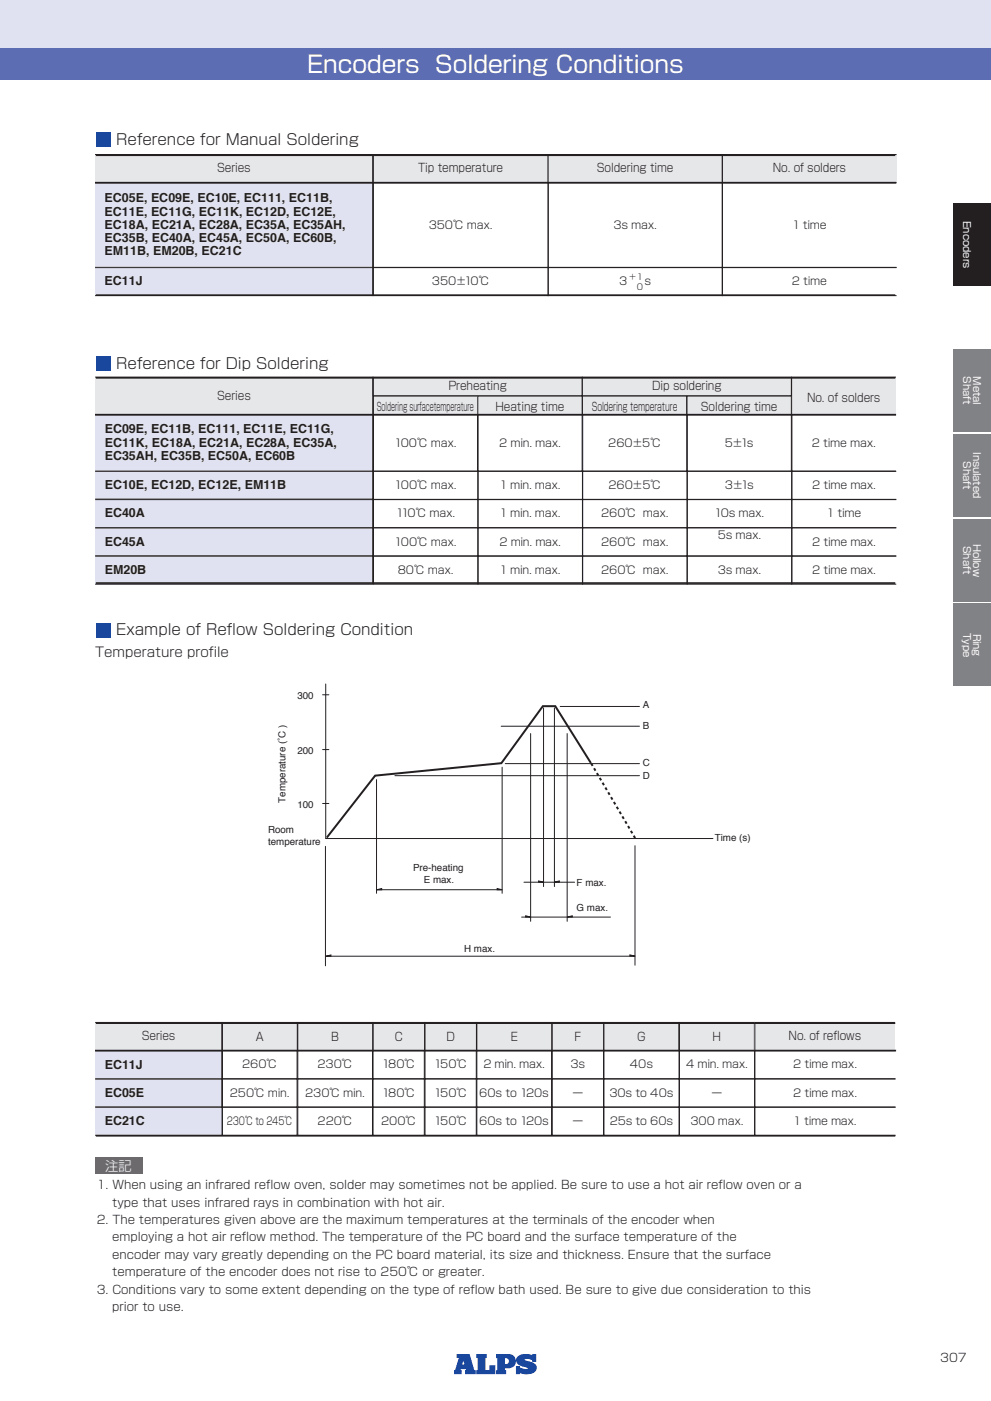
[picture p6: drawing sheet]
<svg xmlns="http://www.w3.org/2000/svg" width="210mm" height="297mm" viewBox="0 0 210 297" stroke-linecap="round" stroke-linejoin="round" font-family="sans-serif">
<path d="M.1 10.2v6.7" fill="none" stroke="#5c6db4" stroke-width=".22"/>
<path d="M.2 10.2h210.2v6.7h-210.2z" fill="#5c6db4"/>
<path d="M.1 -.1v10.3" fill="none" stroke="#e0e2f1" stroke-width=".22"/>
<path d="M.2 -.1h210.2v10.3h-210.2z" fill="#e0e2f1"/>
<path d="M97 287.4h2.6l1 3.5h.2v.6h-2v-.6h.3l-.1-.4h-1.3l-.1 .4h.3v.6h-1.5v-.6h.3l.8-2.8h-.5zM98.3 288.4l-.4 1.3h.8z" fill="#18469d"/>
<path d="M97 287.4h2.6l1 3.5h.2v.6h-2v-.6h.3l-.1-.4h-1.3l-.1 .4h.3v.6h-1.5v-.6h.3l.8-2.8h-.5zM98.3 288.4l.4 1.3h-.8z" fill="none" stroke="#18469d" stroke-width=".21"/>
<path d="M101.2 287.4h2v.7h-.3v2.8h1.1v-1h1v1.6h-3.8v-.6h.3v-2.8h-.3z" fill="#18469d"/>
<path d="M101.2 287.4h2v.7h-.3v2.8h1.1v-1h1v1.6h-3.8v-.6h.3v-2.8h-.3z" fill="none" stroke="#18469d" stroke-width=".21"/>
<path d="M105.4 287.4v.7h.2v2.8h-.2v.6h1.9v-.6h-.2v-.6h.9a1.42 1.42 0 0 0 1.4-1.4 1.42 1.42 0 0 0-1.4-1.5zM107.1 288.1a.79 .79 0 0 1 1 .8 .79 .79 0 0 1-1 .7z" fill="#18469d"/>
<path d="M105.4 287.4h2.6a1.42 1.42 0 0 1 1.4 1.5 1.42 1.42 0 0 1-1.4 1.4h-.9v.6h.2v.6h-1.9v-.6h.2v-2.8h-.2zM107.1 288.1a.79 .79 0 0 1 1 .8 .79 .79 0 0 1-1 .7z" fill="none" stroke="#18469d" stroke-width=".21"/>
<path d="M109.9 288a2.99 2.99 0 0 1 3.1-.2v-.3h.7v1.4h-.7v-.3a1.36 1.36 0 0 0-1.8 0l.4 .3a3.8 3.8 0 0 1 2.1 1 1.33 1.33 0 0 1-1.4 1.6l-.9 .1-1.2-.4v.3h-.6v-1.5h.6v.3l.8 .3h1l.1-.3-.4-.2a2.81 2.81 0 0 1-2-1l-.1-.5z" fill="#18469d"/>
<path d="M109.9 288a2.99 2.99 0 0 1 3.1-.2v-.3h.7v1.4h-.7v-.3a1.36 1.36 0 0 0-1.8 0l.4 .3a3.8 3.8 0 0 1 2.1 1 1.33 1.33 0 0 1-1.4 1.6l-.9 .1-1.2-.4v.3h-.6v-1.5h.6v.3l.8 .3h1l.1-.3-.4-.2a2.81 2.81 0 0 1-2-1l-.1-.5z" fill="none" stroke="#18469d" stroke-width=".21"/>
<path d="M202.2 43.2h8.2v17.5h-8.2z" fill="#231f20"/>
<g fill="#808285">
<path d="M202.2 74.1h8.2v17.5h-8.2z"/>
<path d="M202.2 92.1h8.2v17.5h-8.2z"/>
<path d="M202.2 128.1h8.2v17.5h-8.2z"/>
<path d="M202.2 110.1h8.2v17.5h-8.2z"/>
</g>
<path d="M79.2 84h22.1v4h-22.1z" fill="#e6e7e9"/>
<path d="M79.2 84h22.1v4h-22.1z" fill="none" stroke="#231f20" stroke-width=".21"/>
<path d="M123.6 84h22.1v4h-22.1z" fill="#e6e7e9"/>
<path d="M123.6 84h22.1v4h-22.1z" fill="none" stroke="#231f20" stroke-width=".21"/>
<path d="M101.4 84h22.1v4h-22.1z" fill="#e6e7e9"/>
<path d="M101.4 84h22.1v4h-22.1z" fill="none" stroke="#231f20" stroke-width=".21"/>
<path d="M145.8 84h22.1v4h-22.1z" fill="#e6e7e9"/>
<path d="M145.8 84h22.1v4h-22.1z" fill="none" stroke="#231f20" stroke-width=".21"/>
<path d="M168 80h22.1v8h-22.1z" fill="#e6e7e9"/>
<path d="M190.1 80h-22.1v8h22.1" fill="none" stroke="#231f20" stroke-width=".21"/>
<path d="M20.2 100h58.9v5.9h-58.9z" fill="#e0e2f1"/>
<path d="M20.2 100h58.9v5.9h-58.9" fill="none" stroke="#231f20" stroke-width=".21"/>
<path d="M20.2 112h58.9v6h-58.9z" fill="#e0e2f1"/>
<path d="M20.2 112h58.9v6h-58.9" fill="none" stroke="#231f20" stroke-width=".21"/>
<path d="M20.2 106h58.9v6h-58.9z" fill="#e0e2f1"/>
<path d="M20.2 106h58.9v6h-58.9" fill="none" stroke="#231f20" stroke-width=".21"/>
<path d="M20.2 118h58.9v6h-58.9z" fill="#e0e2f1"/>
<path d="M20.2 118h58.9v6h-58.9" fill="none" stroke="#231f20" stroke-width=".21"/>
<path d="M20.2 88h58.9v12h-58.9z" fill="#e0e2f1"/>
<path d="M20.2 88h58.9v12h-58.9" fill="none" stroke="#231f20" stroke-width=".21"/>
<path d="M20.2 80h58.9v8h-58.9z" fill="#e6e7e9"/>
<g fill="none" stroke="#231f20" stroke-width=".21">
<path d="M20.2 80h58.9v8h-58.9M79.3 88h22v12h-22zM101.5 88h22v12h-22zM123.7 88h22v12h-22zM145.9 88h22v12h-22zM190.1 88h-22v12h22M79.3 100h22.1v6h-22.1zM79.3 112h22.1v6h-22.1zM79.3 106h22.1v6h-22.1zM79.3 118h22.1v6h-22.1zM101.5 100h22.1v6h-22.1zM101.5 112h22.1v6h-22.1z"/>
<path d="M101.5 106h22.1v6h-22.1zM101.5 118h22.1v6h-22.1zM123.7 100h22.1v6h-22.1zM123.7 112h22.1v6h-22.1zM123.7 106h22.1v6h-22.1zM123.7 118h22.1v6h-22.1zM145.9 100h22.1v6h-22.1zM145.9 112h22.1v6h-22.1zM145.9 106h22.1v6h-22.1zM145.9 118h22.1v6h-22.1zM190.2 100h-22.1v6h22.1M190.2 112h-22.1v6h22.1"/>
<path d="M190.2 106h-22.1v6h22.1M190.2 118h-22.1v6h22.1"/>
</g>
<path d="M79.2 80h44.3v4h-44.3z" fill="#e6e7e9"/>
<path d="M79.2 80h44.3v4h-44.3z" fill="none" stroke="#231f20" stroke-width=".21"/>
<path d="M123.6 80h44.3v4h-44.3z" fill="#e6e7e9"/>
<path d="M79.2 80v43.8M123.6 80h44.3v4h-44.3z" fill="none" stroke="#231f20" stroke-width=".21"/>
<path d="M20.2 88h170" fill="none" stroke="#231f20" stroke-width=".35"/>
<g fill="#18469d">
<path d="M20.5 75.7h3v3h-3z"/>
<path d="M20.5 132.2h3v3h-3z"/>
<path d="M20.5 28.2h3v3h-3z"/>
</g>
<path d="M20.3 123.7h169.7" fill="none" stroke="#231f20" stroke-width=".35"/>
<path d="M20.2 229h26.9v5.9h-26.9z" fill="#e0e2f1"/>
<path d="M20.2 229h26.9v5.9h-26.9" fill="none" stroke="#231f20" stroke-width=".21"/>
<path d="M20.2 235h26.9v5.9h-26.9z" fill="#e0e2f1"/>
<path d="M20.2 235h26.9v5.9h-26.9" fill="none" stroke="#231f20" stroke-width=".21"/>
<path d="M20.2 223h26.9v5.9h-26.9z" fill="#e0e2f1"/>
<path d="M20.2 223h26.9v5.9h-26.9" fill="none" stroke="#231f20" stroke-width=".21"/>
<path d="M20.2 217h26.9v5.9h-26.9z" fill="#e6e7e9"/>
<g fill="none" stroke="#231f20" stroke-width=".21">
<path d="M20.2 217h26.9v5.9h-26.9M47.2 223h15.9v5.9h-15.9zM47.2 229h15.9v5.9h-15.9zM47.2 235h15.9v5.9h-15.9zM63.2 223h15.9v5.9h-15.9zM63.2 229h15.9v5.9h-15.9zM63.2 235h15.9v5.9h-15.9zM79.2 223h10.9v5.9h-10.9zM79.2 229h10.9v5.9h-10.9zM79.2 235h10.9v5.9h-10.9zM90.2 223h10.9v5.9h-10.9zM90.2 229h10.9v5.9h-10.9z"/>
<path d="M90.2 235h10.9v5.9h-10.9zM101.2 223h15.9v5.9h-15.9zM101.2 229h15.9v5.9h-15.9zM101.2 235h15.9v5.9h-15.9zM117.2 223h10.9v5.9h-10.9zM117.2 229h10.9v5.9h-10.9zM117.2 235h10.9v5.9h-10.9zM128.2 223h15.9v5.9h-15.9zM128.2 229h15.9v5.9h-15.9zM128.2 235h15.9v5.9h-15.9zM144.2 223h15.9v5.9h-15.9zM144.2 229h15.9v5.9h-15.9z"/>
<path d="M144.2 235h15.9v5.9h-15.9zM190 223h-29.8v5.9h29.8M190.1 229h-29.9v5.9h29.9M190.1 235h-29.9v5.9h29.9"/>
</g>
<path d="M47.2 217h15.9v5.9h-15.9z" fill="#e6e7e9"/>
<path d="M47.2 217h15.9v5.9h-15.9z" fill="none" stroke="#231f20" stroke-width=".21"/>
<path d="M63.2 217h15.9v5.9h-15.9z" fill="#e6e7e9"/>
<path d="M63.2 217h15.9v5.9h-15.9z" fill="none" stroke="#231f20" stroke-width=".21"/>
<path d="M79.2 217h10.9v5.9h-10.9z" fill="#e6e7e9"/>
<path d="M79.2 217h10.9v5.9h-10.9z" fill="none" stroke="#231f20" stroke-width=".21"/>
<path d="M90.2 217h10.9v5.9h-10.9z" fill="#e6e7e9"/>
<path d="M90.2 217h10.9v5.9h-10.9z" fill="none" stroke="#231f20" stroke-width=".21"/>
<path d="M101.2 217h15.9v5.9h-15.9z" fill="#e6e7e9"/>
<path d="M101.2 217h15.9v5.9h-15.9z" fill="none" stroke="#231f20" stroke-width=".21"/>
<path d="M117.2 217h10.9v5.9h-10.9z" fill="#e6e7e9"/>
<path d="M117.2 217h10.9v5.9h-10.9z" fill="none" stroke="#231f20" stroke-width=".21"/>
<path d="M128.2 217h15.9v5.9h-15.9z" fill="#e6e7e9"/>
<path d="M128.2 217h15.9v5.9h-15.9z" fill="none" stroke="#231f20" stroke-width=".21"/>
<path d="M144.2 217h15.9v5.9h-15.9z" fill="#e6e7e9"/>
<path d="M144.2 217h15.9v5.9h-15.9z" fill="none" stroke="#231f20" stroke-width=".21"/>
<path d="M160.2 217h29.7v5.9h-29.7z" fill="#e6e7e9"/>
<path d="M47.1 217.1v17.9M189.9 217h-29.7v5.9h29.7" fill="none" stroke="#231f20" stroke-width=".21"/>
<path d="M20.2 223h170M20.3 241h169.7" fill="none" stroke="#231f20" stroke-width=".35"/>
<path d="M20.2 245.6h10v3.5h-10z" fill="#6c6d70"/>
<path d="M125.4 161.9l-7.6-12h-2.6l-8.8 12.1-26.8 2.6-10.2 13.2" fill="none" stroke="#231f20" stroke-width=".42"/>
<path d="M125.5 162l9.3 16" fill="none" stroke="#231f20" stroke-width=".42" stroke-dasharray=".6 .6" stroke-linecap="butt"/>
<g fill="none" stroke="#231f20" stroke-width=".21">
<path d="M68.5 147.5h1.3M68.5 159.1h1.3M69.1 145.2v32.8h82.2M106.4 154.1h29.3M112.6 155.7v39.8M115.4 150.3v37.9M117.7 150.3v37.9M118.9 149.9h16.8M120.4 155.7v39.8M68.5 170.5h1.3M69.1 179.6v25.4M79.9 165.5v24.1"/>
<path d="M83.8 164.6h51.9M106.6 162.8v26.8M107.2 162.1h28.5M134.8 179.5v25.3M79.9 188.8h26.4M110.7 194.6h18.8M69.2 202.9h65.5"/>
</g>
<path d="M105.5 188.6l1.1 .2h-1.1z" fill="#231f20"/>
<path d="M105.5 188.6l1.1 .2h-1.1z" fill="none" stroke="#231f20" stroke-width=".21"/>
<path d="M79.9 188.8l1.1-.2v.2z" fill="#231f20"/>
<path d="M79.9 188.8l1.1-.2v.2z" fill="none" stroke="#231f20" stroke-width=".21"/>
<path d="M111.6 194.4l1 .2h-1z" fill="#231f20"/>
<path d="M111.6 194.4l1 .2h-1z" fill="none" stroke="#231f20" stroke-width=".21"/>
<path d="M114.3 187l1.1 .2h-1.1z" fill="#231f20"/>
<path d="M114.3 187l1.1 .2h-1.1z" fill="none" stroke="#231f20" stroke-width=".21"/>
<path d="M120.4 194.6l1-.2v.2z" fill="#231f20"/>
<path d="M111.2 187.2h4.1M115.4 187.2h6.5M120.4 194.6l1-.2v.2z" fill="none" stroke="#231f20" stroke-width=".21"/>
<path d="M117.6 187.2l1.1-.2v.2z" fill="#231f20"/>
<path d="M117.6 187.2l1.1-.2v.2z" fill="none" stroke="#231f20" stroke-width=".21"/>
<path d="M133.7 202.7l1.1 .2h-1.1z" fill="#231f20"/>
<path d="M133.7 202.7l1.1 .2h-1.1z" fill="none" stroke="#231f20" stroke-width=".21"/>
<path d="M69.1 202.9l1.1-.2v.2z" fill="#231f20"/>
<path d="M116.3 56.8h37v5.9h-37zM69.1 202.9l1.1-.2v.2z" fill="none" stroke="#231f20" stroke-width=".21"/>
<path d="M20.2 56.8h58.9v5.9h-58.9z" fill="#e0e2f1"/>
<path d="M20.2 56.8h58.9v5.9h-58.9" fill="none" stroke="#231f20" stroke-width=".21"/>
<path d="M20.2 38.8h58.9v17.9h-58.9z" fill="#e0e2f1"/>
<path d="M20.2 38.8h58.9v17.9h-58.9" fill="none" stroke="#231f20" stroke-width=".21"/>
<path d="M20.2 32.8h58.9v5.9h-58.9z" fill="#e6e7e9"/>
<path d="M20.2 32.8h58.9v5.9h-58.9M79.2 38.8h37.1v17.9h-37.1zM116.3 38.8h37v17.9h-37zM190.3 38.8h-37v17.9h37M79.2 56.8h37.1v5.9h-37.1zM190.3 56.8h-37v5.9h37" fill="none" stroke="#231f20" stroke-width=".21"/>
<path d="M79.2 32.8h37.1v5.9h-37.1z" fill="#e6e7e9"/>
<path d="M79.2 32.8h37.1v5.9h-37.1z" fill="none" stroke="#231f20" stroke-width=".21"/>
<path d="M116.3 32.8h37v5.9h-37z" fill="#e6e7e9"/>
<path d="M116.3 32.8h37v5.9h-37z" fill="none" stroke="#231f20" stroke-width=".21"/>
<path d="M153.3 32.8h37v5.9h-37z" fill="#e6e7e9"/>
<path d="M79.2 32.9v29.7M190.3 32.8h-37v5.9h37" fill="none" stroke="#231f20" stroke-width=".21"/>
<path d="M20.2 38.8h170M20.3 32.9h169.7M20.3 62.6h169.7M20.3 80.2h169.7M20.3 217.1h169.7" fill="none" stroke="#231f20" stroke-width=".35"/>
<text font-size="4.9" fill="#fff" x="65.2" y="15.4">Encoders Soldering Conditions</text>
<g font-size="3.2" fill="#231f20">
<text x="24.7" y="30.8">Reference for Manual Soldering</text>
<text x="24.7" y="78.3">Reference for Dip Soldering</text>
<text x="24.7" y="134.9">Example of Reflow Soldering Condition</text>
</g>
<text font-size="2.8" fill="#231f20" x="20.2" y="139.5">Temperature profile</text>
<text font-size="2.8" fill="#fff" x="22.3" y="248.6">注記</text>
<g font-size="2.6" fill="#231f20">
<text x="22.2" y="42.9">EC05E, EC09E, EC10E, EC111, EC11B,</text>
<text x="22.2" y="45.8">EC11E, EC11G, EC11K, EC12D, EC12E,</text>
<text x="22.2" y="48.6">EC18A, EC21A, EC28A, EC35A, EC35AH,</text>
<text x="22.2" y="51.4">EC35B, EC40A, EC45A, EC50A, EC60B,</text>
<text x="22.2" y="54.2">EM11B, EM20B, EC21C</text>
<text x="22.2" y="60.6">EC11J</text>
<text x="22.2" y="92">EC09E, EC11B, EC111, EC11E, EC11G,</text>
<text x="22.2" y="94.8">EC11K, EC18A, EC21A, EC28A, EC35A,</text>
<text x="22.2" y="97.6">EC35AH, EC35B, EC50A, EC60B</text>
<text x="22.2" y="103.8">EC10E, EC12D, EC12E, EM11B</text>
<text x="22.2" y="109.8">EC40A</text>
<text x="22.2" y="115.8">EC45A</text>
<text x="22.2" y="121.8">EM20B</text>
<text x="22.2" y="226.8">EC11J</text>
<text x="22.2" y="232.8">EC05E</text>
<text x="22.2" y="238.8">EC21C</text>
</g>
<g font-size="2.5" fill="#231f20">
<text x="46.1" y="36.6">Series</text>
<text x="88.7" y="36.6">Tip temperature</text>
<text x="126.6" y="36.6">Soldering time</text>
<text x="164" y="36.6">No. of solders</text>
<text x="95.2" y="82.8">Preheating</text>
<text x="138.4" y="82.8">Dip soldering</text>
<text x="46.1" y="84.8">Series</text>
<text x="80" y="87.2">Soldering surfacetemperature</text>
<text x="105.1" y="87.2">Heating time</text>
<text x="125.6" y="87.2">Soldering temperature</text>
<text x="148.7" y="87.2">Soldering time</text>
<text x="171.3" y="85.2">No. of solders</text>
<text x="30.1" y="220.8">Series</text>
<text x="54.3" y="221">A</text>
<text x="70.3" y="221">B</text>
<text x="83.8" y="221">C</text>
<text x="94.7" y="221">D</text>
<text x="108.4" y="221">E</text>
<text x="122" y="221">F</text>
<text x="135.2" y="221">G</text>
<text x="151.2" y="221">H</text>
<text x="167.4" y="220.8">No. of reflows</text>
<text x="20.5" y="252.4">1. When using an infrared reflow oven, solder may sometimes not be applied. Be sure to use a hot air reflow oven or a</text>
<text x="20.5" y="256.1">type that uses infrared rays in combination with hot air.</text>
<text x="20.5" y="259.8">2. The temperatures given above are the maximum temperatures at the terminals of the encoder when</text>
<text x="23.8" y="263.5">employing a hot air reflow method. The temperature of the PC board and the surface temperature of the</text>
<text x="20.5" y="267.2">encoder may vary greatly depending on the PC board material, its size and thickness. Ensure that the surface</text>
<text x="20.5" y="270.9">temperature of the encoder does not rise to 250℃ or greater.</text>
<text x="20.5" y="274.6">3. Conditions vary to some extent depending on the type of reflow bath used. Be sure to give due consideration to this</text>
<text x="20.5" y="278.3">prior to use.</text>
<text x="199.5" y="289.1">307</text>
</g>
<g font-size="2.3" fill="#231f20">
<text x="91" y="48.5">350℃ max.</text>
<text x="130.2" y="48.5">3s max.</text>
<text x="168.1" y="48.5">1 time</text>
<text x="91.7" y="60.5">350±10℃</text>
<text x="131.4" y="60.5">3</text>
<text x="136.7" y="60.5">s</text>
<text x="168.1" y="60.5">2 time</text>
<text x="83.6" y="94.8">100℃ max.</text>
<text x="106" y="94.8">2 min. max.</text>
<text x="129.1" y="94.8">260±5℃</text>
<text x="153.8" y="94.8">5±1s</text>
<text x="172.3" y="94.8">2 time max.</text>
<text x="83.7" y="103.8">100℃ max.</text>
<text x="106" y="103.8">1 min. max.</text>
<text x="129.1" y="103.8">260±5℃</text>
<text x="153.9" y="103.8">3±1s</text>
<text x="172.3" y="103.8">2 time max.</text>
<text x="84" y="109.8">110℃ max.</text>
<text x="106" y="109.8">1 min. max.</text>
<text x="127.6" y="109.8">260℃ max.</text>
<text x="151.6" y="109.8">10s max.</text>
<text x="175.4" y="109.8">1 time</text>
<text x="83.7" y="115.8">100℃ max.</text>
<text x="106" y="115.8">2 min. max.</text>
<text x="127.6" y="115.8">260℃ max.</text>
<text x="152.3" y="114.5">5s max.</text>
<text x="172.3" y="115.8">2 time max.</text>
<text x="84.4" y="121.8">80℃ max.</text>
<text x="106" y="121.8">1 min. max.</text>
<text x="127.6" y="121.8">260℃ max.</text>
<text x="152.3" y="121.8">3s max.</text>
<text x="172.3" y="121.8">2 time max.</text>
<text x="51.4" y="226.7">260℃</text>
<text x="67.4" y="226.7">230℃</text>
<text x="81" y="226.7">180℃</text>
<text x="92.1" y="226.7">150℃</text>
<text x="102.6" y="226.7">2 min. max.</text>
<text x="121.1" y="226.7">3s</text>
<text x="133.7" y="226.7">40s</text>
<text x="145.6" y="226.7">4 min. max.</text>
<text x="168.3" y="226.7">2 time max.</text>
<text x="48.8" y="232.7">250℃ min.</text>
<text x="64.8" y="232.7">230℃ min.</text>
<text x="81" y="232.7">180℃</text>
<text x="92.1" y="232.7">150℃</text>
<text x="101.7" y="232.7">60s to 120s</text>
<text x="121.5" y="232.7">ー</text>
<text x="129.3" y="232.7">30s to 40s</text>
<text x="151" y="232.7">ー</text>
<text x="168.3" y="232.7">2 time max.</text>
<text x="48.1" y="238.7">230℃ to 245℃</text>
<text x="67.4" y="238.7">220℃</text>
<text x="80.9" y="238.7">200℃</text>
<text x="92.1" y="238.7">150℃</text>
<text x="101.7" y="238.7">60s to 120s</text>
<text x="121.5" y="238.7">ー</text>
<text x="129.4" y="238.7">25s to 60s</text>
<text x="146.5" y="238.7">300 max.</text>
<text x="168.4" y="238.7">1 time max.</text>
</g>
<g font-size="2.1" fill="#fff">
<text x="204.4" y="46.8" transform="rotate(90 204.4 46.8)">Encoders</text>
<text x="204.4" y="79.9" transform="rotate(90 204.4 79.9)">Shaft</text>
<text x="206.5" y="79.8" transform="rotate(90 206.5 79.8)">Metal</text>
<text x="206.5" y="96" transform="rotate(90 206.5 96)">Insulated</text>
<text x="204.4" y="97.9" transform="rotate(90 204.4 97.9)">Shaft</text>
<text x="204.4" y="115.9" transform="rotate(90 204.4 115.9)">Shaft</text>
<text x="206.5" y="115.4" transform="rotate(90 206.5 115.4)">Hollow</text>
<text x="204.4" y="134.3" transform="rotate(90 204.4 134.3)">Type</text>
<text x="206.5" y="134.5" transform="rotate(90 206.5 134.5)">Ring</text>
</g>
<g font-size="2.1" fill="#231f20">
<text x="63.1" y="148.3">300</text>
<text x="136.4" y="150.4">A</text>
<text x="136.4" y="154.7">B</text>
<text x="63.1" y="160">200</text>
<text x="136.4" y="162.6">C</text>
<text x="136.4" y="165.3">D</text>
<text x="60.6" y="170.4" transform="rotate(-90 60.6 170.4)">Temperature (˚C )</text>
<text x="63.1" y="171.5">100</text>
<text x="56.9" y="176.9">Room</text>
<text x="56.9" y="179.4">temperature</text>
<text x="151.7" y="178.4">Time (s)</text>
<text x="87.7" y="185">Pre-heating</text>
<text x="89.9" y="187.3">E max.</text>
<text x="122.4" y="188.1">F max.</text>
<text x="122.4" y="193.2">G max.</text>
<text x="98.5" y="202">H max.</text>
</g>
<g font-size="1.8" fill="#231f20">
<text x="133.4" y="59.5">＋1</text>
<text x="133.4" y="61.5">0</text>
</g>
</svg>
